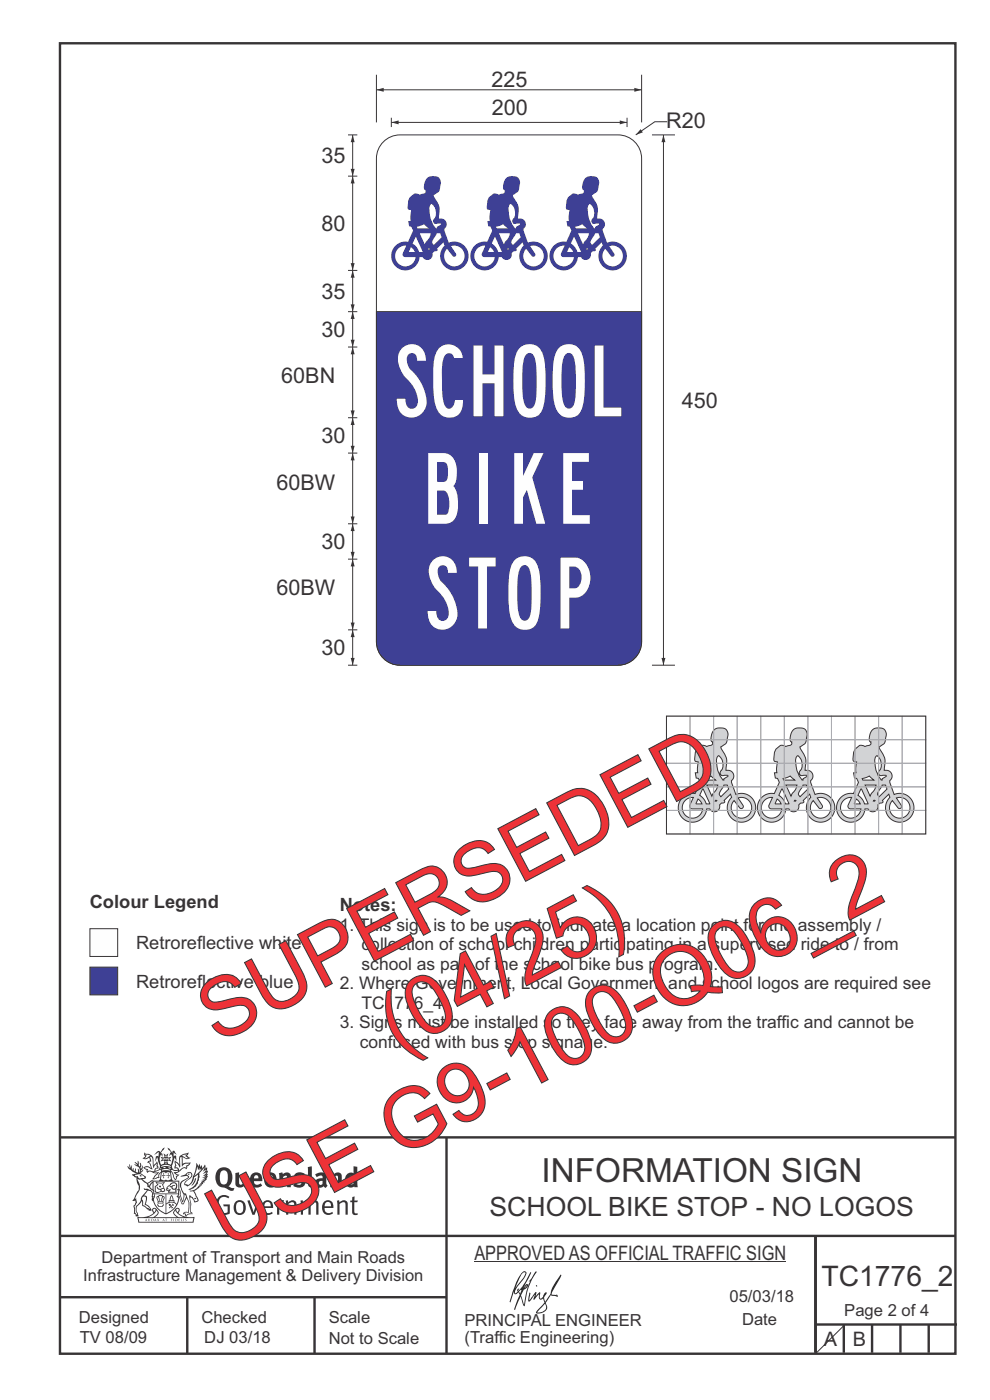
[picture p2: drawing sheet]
<svg xmlns="http://www.w3.org/2000/svg" width="210mm" height="297mm" viewBox="0 0 210 297" stroke-linecap="round" stroke-linejoin="round" font-family="sans-serif">
<path d="M12.7 9.2h190v278h-190z" fill="none" stroke="#373435" stroke-width=".51"/>
<path d="M148.1 169.5l.8 1h-1.2zM164.8 169.5l.9 1h-1.3zM165.8 167.4l-.6 1.3 .9 .9 .5 .9h.7l-1.3-3.1zM170.3 166.5l-.1 .4a2.29 2.29 0 0 0-.8 1.6l.3 .5 1.7-1.6-.3-.9zM166.7 166.5l1.1 2.4 .9-1.3 .3-1.1zM168.6 169.8l-.1 .1h.3zM162.1 169.8a2.15 2.15 0 0 1 1.8-.6l-.8 1.7 .1 .5 .4 .2h2.2l-.3 1-.9 .7a2.19 2.19 0 0 1-2.7-.7 2.19 2.19 0 0 1 .2-2.8zM168.3 154.9l.6-.4h1.2l.6 .2 .4 .5 .1 .7-.3 1.6-1.2 1 .4 .8a3.8 3.8 0 0 1 .7 3.6v.5h.6a1.21 1.21 0 0 1 1 .9 1.21 1.21 0 0 1-.4 1.3v.4l.9 2.5 .7-.2a3.1 3.1 0 0 1 3.5 3.6 3.1 3.1 0 0 1-4.4 2.2 3.1 3.1 0 0 1-.7-4.9l-.3-.7-1.3 1.3 .1 .4-.7 .2-.4 .4a1.13 1.13 0 0 1-.6 1.3 1.13 1.13 0 0 1-1.5-.5h-.6v.1a3 3 0 0 1-3.5 2.6 3 3 0 0 1-2.5-3.5 3 3 0 0 1 3.5-2.4l1.1-2.4-.4-.9h-.4l-.2-1.2h.5l-.1-.9 .2-1.4-.5-.1-.3-.4a2.35 2.35 0 0 1 1.9-3 2.1 2.1 0 0 0 1.8-.1l.2-.2-.1-.4-.3-.3v-.7l.2-.9zM166.1 165.2l.1 .3h2.4l-1-.9zM169.2 160.3a2.32 2.32 0 0 0-.3 2.5l.6 1.8 .6 .9h.2v-.3l.9-.6-.1-.1h-.7a.59 .59 0 0 1-.6-.1 .59 .59 0 0 1-.2-.6 2.35 2.35 0 0 0-.4-3.5zM172.5 169.8l-.4 .7-.2 .9a2.18 2.18 0 0 0 2.4 2.1 2.18 2.18 0 0 0 1.9-2.7 2.18 2.18 0 0 0-2.8-1.5l1 1.6 .1 .3-.2 .3-.5-.1zM152.4 160.3a2.32 2.32 0 0 0-.3 2.5l.6 1.8 .6 .9h.3v-.3l.8-.6-.1-.1h-.7a.59 .59 0 0 1-.6-.1 .59 .59 0 0 1-.2-.6 2.35 2.35 0 0 0-.4-3.5zM153.6 166.5l-.2 .4a2.29 2.29 0 0 0-.8 1.6l.3 .5 1.7-1.6-.3-.9zM151.5 154.9l.6-.4h1.2l.7 .2 .3 .5 .1 .7-.3 1.6-1.2 1 .4 .8a3.8 3.8 0 0 1 .7 3.6v.5h.6a1.2 1.2 0 0 1 1 .9 1.2 1.2 0 0 1-.4 1.3v.4l.9 2.5 .7-.2a3.1 3.1 0 0 1 3.5 3.6 3.1 3.1 0 0 1-4.4 2.2 3.1 3.1 0 0 1-.7-4.9l-.2-.7-1.4 1.3 .1 .4-.7 .2-.4 .4a1.13 1.13 0 0 1-.6 1.3 1.13 1.13 0 0 1-1.5-.5h-.6v.1a3 3 0 0 1-3.5 2.6 3 3 0 0 1-2.5-3.5 3 3 0 0 1 3.6-2.4l1-2.4-.4-.9h-.4l-.2-1.2h.5l-.1-.9 .2-1.4-.5-.1-.2-.4a2.35 2.35 0 0 1 1.8-3 2.1 2.1 0 0 0 1.8-.1l.2-.2v-.4l-.4-.3v-.7l.3-.9zM151.8 169.8l-.1 .1h.4zM149.9 166.5l1.1 2.4 .9-1.3 .4-1.1zM149.3 165.2l.2 .3h2.3l-1-.9zM181.6 169.5l.9 1h-1.3zM186 160.3a2.32 2.32 0 0 0-.3 2.5l.6 1.8 .6 .9h.2v-.3l.9-.6-.1-.1h-.7a.59 .59 0 0 1-.7-.1 .59 .59 0 0 1-.2-.6 2.35 2.35 0 0 0-.3-3.5zM187.1 166.5l-.1 .4a2.29 2.29 0 0 0-.9 1.6l.4 .5 1.6-1.6-.3-.9zM185 154.9l.7-.4h1.2l.6 .2 .4 .5 .1 .7-.3 1.6-1.2 1 .4 .8a3.8 3.8 0 0 1 .7 3.6v.5h.6a1.21 1.21 0 0 1 1 .9 1.21 1.21 0 0 1-.5 1.3v.4l1 2.5 .7-.2a3.1 3.1 0 0 1 3.5 3.6 3.1 3.1 0 0 1-4.4 2.2 3.1 3.1 0 0 1-.7-4.9l-.3-.7-1.3 1.3 .1 .4-.7 .2-.4 .4a1.13 1.13 0 0 1-.7 1.3 1.13 1.13 0 0 1-1.4-.5h-.6v.1a3 3 0 0 1-3.5 2.6 3 3 0 0 1-2.5-3.5 3 3 0 0 1 3.5-2.4l1.1-2.4-.4-.9h-.4l-.2-1.2h.5l-.1-.9 .2-1.4-.5-.1-.3-.4a2.35 2.35 0 0 1 1.9-3 2.1 2.1 0 0 0 1.8-.1l.1-.2v-.4l-.3-.3v-.7l.2-.9zM185.4 169.8l-.1 .1h.3zM183.5 166.5l1.1 2.4 .9-1.3 .3-1.1zM182.9 165.2l.1 .3h2.4l-1-.9zM182.6 167.4l-.6 1.3 .9 .9 .5 .9h.7l-1.3-3.1zM178.9 169.8a2.15 2.15 0 0 1 1.8-.6l-.8 1.7 .1 .5 .4 .2h2.2l-.4 1-.8 .7a2.19 2.19 0 0 1-2.7-.7 2.19 2.19 0 0 1 .2-2.8zM189.3 169.8l-.5 .7-.1 .9a2.18 2.18 0 0 0 2.4 2.1 2.18 2.18 0 0 0 1.9-2.7 2.18 2.18 0 0 0-2.9-1.5l1.1 1.6v.3l-.2 .3-.5-.1zM149 167.4l-.6 1.3 .9 .9 .5 .9h.7l-1.3-3.1zM145.4 169.8a2.15 2.15 0 0 1 1.7-.6l-.8 1.7 .1 .5 .4 .2h2.2l-.3 1-.8 .7a2.19 2.19 0 0 1-2.8-.7 2.19 2.19 0 0 1 .3-2.8zM155.7 169.8l-.4 .7-.2 .9a2.18 2.18 0 0 0 2.4 2.1 2.18 2.18 0 0 0 1.9-2.7 2.18 2.18 0 0 0-2.8-1.5l1.1 1.6v.3l-.2 .3-.5-.1z" fill-rule="evenodd" fill="#d2d3d5" stroke="#373435" stroke-width=".21"/>
<g fill="none" stroke="#a9abae" stroke-width=".21">
<path d="M141.4 151.9h5v5h-5zM141.4 156.9h5v5h-5zM146.4 151.9h5v5h-5zM146.4 156.9h5v5h-5zM151.4 151.9h5v5h-5zM151.4 156.9h5v5h-5zM156.4 151.9h5v5h-5zM156.4 156.9h5v5h-5zM161.4 151.9h5v5h-5zM161.4 156.9h5v5h-5zM166.4 151.9h5v5h-5zM166.4 156.9h5v5h-5z"/>
<path d="M171.4 151.9h5v5h-5zM171.4 156.9h5v5h-5zM176.4 151.9h5v5h-5zM176.4 156.9h5v5h-5zM181.4 151.9h5v5h-5zM181.4 156.9h5v5h-5zM186.4 151.9h5v5h-5zM186.4 156.9h5v5h-5zM191.4 151.9h5v5h-5zM191.4 156.9h5v5h-5zM141.4 161.9h5v5h-5zM141.4 166.9h5v5h-5z"/>
<path d="M141.4 171.9h5v5h-5zM146.4 161.9h5v5h-5zM146.4 166.9h5v5h-5zM146.4 171.9h5v5h-5zM151.4 161.9h5v5h-5zM151.4 166.9h5v5h-5zM151.4 171.9h5v5h-5zM156.4 161.9h5v5h-5zM156.4 166.9h5v5h-5zM156.4 171.9h5v5h-5zM161.4 161.9h5v5h-5zM161.4 166.9h5v5h-5z"/>
<path d="M161.4 171.9h5v5h-5zM166.4 161.9h5v5h-5zM166.4 166.9h5v5h-5zM166.4 171.9h5v5h-5zM171.4 161.9h5v5h-5zM171.4 166.9h5v5h-5zM171.4 171.9h5v5h-5zM176.4 161.9h5v5h-5zM176.4 166.9h5v5h-5zM176.4 171.9h5v5h-5zM181.4 161.9h5v5h-5zM181.4 166.9h5v5h-5z"/>
<path d="M181.4 171.9h5v5h-5zM186.4 161.9h5v5h-5zM186.4 166.9h5v5h-5zM186.4 171.9h5v5h-5zM191.4 161.9h5v5h-5zM191.4 166.9h5v5h-5zM191.4 171.9h5v5h-5z"/>
</g>
<path d="M83 26h50M141.4 151.9h55v25h-55z" fill="none" stroke="#373435" stroke-width=".21"/>
<g fill="#373435">
<path d="M83 26l1.6-.4v.8z"/>
<path d="M131.5 25.6l1.5 .4-1.5 .4z"/>
</g>
<path d="M141.5 25.8h-2.6l-4 2.8" fill="none" stroke="#373435" stroke-width=".21"/>
<path d="M135.9 27.4l.5 .7-1.5 .5z" fill="#373435"/>
<path d="M79.8 19.1h56.3" fill="none" stroke="#373435" stroke-width=".21"/>
<g fill="#373435">
<path d="M79.8 19.1l1.6-.5v.9z"/>
<path d="M134.6 18.6l1.5 .5-1.5 .4z"/>
</g>
<path d="M140.7 28.6v112.5" fill="none" stroke="#373435" stroke-width=".21"/>
<g fill="#373435">
<path d="M140.7 28.6l.4 1.6h-.8z"/>
<path d="M140.3 139.6h.8l-.4 1.5z"/>
</g>
<path d="M81.6 29.8a5 5 0 0 1 3.2-1.2h46.3a5 5 0 0 1 5 5v102.5a5 5 0 0 1-5 5h-46.3a5 5 0 0 1-5-5v-102.5a5 5 0 0 1 1.8-3.8z" fill="none" stroke="#373435" stroke-width=".21"/>
<path d="M79.8 66.1h56.3v70a5 5 0 0 1-5 5h-46.3a5 5 0 0 1-5-5z" fill-rule="evenodd" fill="#3e4095" stroke="#373435" stroke-width=".21"/>
<path d="M136.1 15.9v10.1M83 25v2M133 25v2M138.3 28.6h4.9M138.3 141.1h4.9" fill="none" stroke="#373435" stroke-width=".21"/>
<g fill="#3e4095">
<path d="M87.2 52.5l.8 1h-1.2zM88.1 50.3l-.6 1.4 .9 .8 .5 1h.8l-1.4-3.1zM89 49.5l1.6 3.4h.5l2.6-2.6-.3-.8zM84.5 52.8a2.15 2.15 0 0 1 1.7-.7l-.8 1.7 .1 .5 .4 .2h2.3l-.4 1.1-.8 .7a2.19 2.19 0 0 1-2.8-.7 2.19 2.19 0 0 1 .3-2.8zM86.6 46.9l3.1-.2 .4 .2 .1 .3-.1 .2-.6 .4-1.1 .3 .2 .3h4.1v-.3l.8-.6-1.4-.1v-1h1.6a1.2 1.2 0 0 1 1 .9 1.2 1.2 0 0 1-.4 1.2v.4l.9 2.6 .7-.2a3.1 3.1 0 0 1 3.5 3.5 3.1 3.1 0 0 1-4.4 2.2 3.1 3.1 0 0 1-.7-4.9l-.2-.7-2.4 2.3a1.13 1.13 0 0 1-.6 1.4 1.13 1.13 0 0 1-1.5-.6h-.6v.2a3 3 0 0 1-3.5 2.6 3 3 0 0 1-2.5-3.5 3 3 0 0 1 3.6-2.5l1-2.4-.4-.8-.4-.1zM94.8 52.8l-.4 .7-.2 .8a2.18 2.18 0 0 0 2.4 2.1 2.18 2.18 0 0 0 1.9-2.6 2.18 2.18 0 0 0-2.8-1.6l1.1 1.7v.3l-.2 .2h-.5z" fill-rule="evenodd"/>
<path d="M90.6 37.8l.6-.4h1.2l.7 .2 .3 .6 .1 .7-.3 1.6-1.2 .9 .9 1.7 .1 .6a1.78 1.78 0 0 1-1.5-.4 2.21 2.21 0 0 0-.3 2.4l.5 1.6 .6 .9a1.59 1.59 0 0 1-.2 2.3l-.4 .9 1.1 1.5v.2l-.3 .2-.7-.1-.8-.5-.4 .3-.5-.4-.1-.4 .2-.7 .7-.8a1.63 1.63 0 0 0-.4-2.6l-1.3-1.1-1.4 .7a1.32 1.32 0 0 1-.8-1.5l.2-1.6-.7-.3a2.76 2.76 0 0 1 1.5-3.3l.6 .1a.68 .68 0 0 0 1 0l.7-.3v-.5l-.4-.3v-.6l.3-.9z" fill-rule="evenodd"/>
<path d="M90.9 42.7l1.7 .1a2.94 2.94 0 0 1 .5 3.1v.3a.9 .9 0 0 1-.9 1.2l-.3-.3v-.4a2.38 2.38 0 0 0-.8-3.7z" fill-rule="evenodd"/>
<path d="M120.7 52.5l.9 1h-1.3zM121.7 50.3l-.6 1.4 .9 .8 .5 1h.7l-1.3-3.1zM122.6 49.5l1.6 3.4h.4l2.6-2.6-.3-.8zM118 52.8a2.15 2.15 0 0 1 1.8-.7l-.8 1.7 .1 .5 .4 .2h2.2l-.4 1.1-.8 .7a2.19 2.19 0 0 1-2.7-.7 2.19 2.19 0 0 1 .2-2.8zM120.2 46.9l3.1-.2 .3 .2 .2 .3-.1 .2-.7 .4-1 .3 .1 .3h4.1v-.3l.9-.6-1.4-.1v-1h1.6a1.2 1.2 0 0 1 1 .9 1.2 1.2 0 0 1-.5 1.2v.4l1 2.6 .7-.2a3.1 3.1 0 0 1 3.5 3.5 3.1 3.1 0 0 1-4.4 2.2 3.1 3.1 0 0 1-.7-4.9l-.3-.7-2.3 2.3a1.13 1.13 0 0 1-.7 1.4 1.13 1.13 0 0 1-1.4-.6h-.6v.2a3 3 0 0 1-3.5 2.6 3 3 0 0 1-2.5-3.5 3 3 0 0 1 3.5-2.5l1.1-2.4-.4-.8-.4-.1zM128.4 52.8l-.5 .7-.1 .8a2.18 2.18 0 0 0 2.4 2.1 2.18 2.18 0 0 0 1.9-2.6 2.18 2.18 0 0 0-2.9-1.6l1.1 1.7v.3l-.2 .2h-.5z" fill-rule="evenodd"/>
<path d="M124.1 37.8l.7-.4h1.2l.6 .2 .4 .6 .1 .7-.3 1.6-1.2 .9 .9 1.7 .1 .6a1.78 1.78 0 0 1-1.5-.4 2.21 2.21 0 0 0-.3 2.4l.5 1.6 .6 .9a1.59 1.59 0 0 1-.2 2.3l-.5 .9 1.2 1.5v.2l-.3 .2-.8-.1-.8-.5-.3 .3-.6-.4-.1-.4 .3-.7 .6-.8a1.63 1.63 0 0 0-.3-2.6l-1.3-1.1-1.4 .7a1.32 1.32 0 0 1-.8-1.5l.2-1.6-.7-.3a2.76 2.76 0 0 1 1.5-3.3l.6 .1a.68 .68 0 0 0 1 0l.6-.3v-.5l-.3-.3v-.6l.2-.9z" fill-rule="evenodd"/>
<path d="M124.5 42.7l1.7 .1a2.94 2.94 0 0 1 .5 3.1v.3a.9 .9 0 0 1-1 1.2l-.2-.2a1.06 1.06 0 0 1 .4-1.2 2.42 2.42 0 0 0-1.2-3z" fill-rule="evenodd"/>
<path d="M104 52.5l.8 1h-1.3zM104.9 50.3l-.6 1.4 .9 .8 .5 1h.7l-1.3-3.1zM105.8 49.5l1.6 3.4h.4l2.7-2.6-.3-.8zM101.2 52.8a2.15 2.15 0 0 1 1.8-.7l-.8 1.7 .1 .5 .4 .2h2.2l-.3 1.1-.9 .7a2.19 2.19 0 0 1-2.7-.7 2.19 2.19 0 0 1 .2-2.8zM103.4 46.9l3.1-.2 .3 .2 .2 .2-.1 .3-.6 .4-1.1 .3 .1 .3h4.1v-.3l.9-.6-1.4-.1v-1h1.6a1.2 1.2 0 0 1 1 .9 1.2 1.2 0 0 1-.4 1.2v.4l.9 2.6 .7-.2a3.1 3.1 0 0 1 3.5 3.5 3.1 3.1 0 0 1-4.4 2.2 3.1 3.1 0 0 1-.7-4.9l-.3-.7-2.3 2.3a1.13 1.13 0 0 1-.6 1.4 1.13 1.13 0 0 1-1.5-.6h-.6v.2a3 3 0 0 1-3.5 2.6 3 3 0 0 1-2.5-3.5 3 3 0 0 1 3.5-2.5l1.1-2.4-.4-.8-.4-.1zM111.6 52.8l-.4 .7-.2 .8a2.18 2.18 0 0 0 2.4 2.1 2.18 2.18 0 0 0 1.9-2.6 2.18 2.18 0 0 0-2.8-1.6l1 1.7 .1 .3-.2 .2h-.5z" fill-rule="evenodd"/>
<path d="M107.4 37.8l.6-.4h1.2l.6 .2 .4 .6 .1 .7-.3 1.6-1.2 .9 .9 1.7 .1 .6a1.78 1.78 0 0 1-1.5-.4 2.21 2.21 0 0 0-.3 2.4l.5 1.6 .6 .9a1.59 1.59 0 0 1-.2 2.3l-.4 .9 1.1 1.5v.2l-.3 .2-.8-.1-.7-.5-.4 .3-.6-.4v-.4l.2-.7 .7-.8a1.63 1.63 0 0 0-.4-2.6l-1.3-1.1-1.4 .7a1.32 1.32 0 0 1-.8-1.5l.2-1.6-.7-.3a2.76 2.76 0 0 1 1.5-3.3l.6 .1a.68 .68 0 0 0 1 0l.6-.3v-.5l-.3-.3v-.6l.2-.9z" fill-rule="evenodd"/>
<path d="M107.7 42.7l1.7 .1a2.94 2.94 0 0 1 .5 3.1v.3a.9 .9 0 0 1-1 1.2l-.2-.2a1.06 1.06 0 0 1 .4-1.2 2.42 2.42 0 0 0-1.2-3z" fill-rule="evenodd"/>
</g>
<path d="M74.8 133.6v7.5M73.8 141.1h2" fill="none" stroke="#373435" stroke-width=".21"/>
<g fill="#373435">
<path d="M74.4 139.6h.8l-.4 1.5z"/>
<path d="M74.8 133.6l.4 1.6h-.8z"/>
</g>
<path d="M79.8 15.9v10.1M73.8 28.6h2M73.8 37.4h2M73.8 57.4h2M73.8 73.6h2M73.8 66.1h2M73.8 96.1h2M73.8 88.6h2M73.8 118.6h2M73.8 111.1h2M74.8 118.6v15M73.8 133.6h2" fill="none" stroke="#373435" stroke-width=".21"/>
<g fill="#373435">
<path d="M74.8 118.6l.4 1.6h-.8z"/>
<path d="M74.4 132.1h.8l-.4 1.5z"/>
</g>
<path d="M74.8 111.1v7.5" fill="none" stroke="#373435" stroke-width=".21"/>
<g fill="#373435">
<path d="M74.4 117.1h.8l-.4 1.5z"/>
<path d="M74.8 111.1l.4 1.6h-.8z"/>
</g>
<path d="M74.8 96.1v15" fill="none" stroke="#373435" stroke-width=".21"/>
<g fill="#373435">
<path d="M74.8 96.1l.4 1.6h-.8z"/>
<path d="M74.4 109.6h.8l-.4 1.5z"/>
</g>
<path d="M74.8 88.6v7.5" fill="none" stroke="#373435" stroke-width=".21"/>
<g fill="#373435">
<path d="M74.4 94.6h.8l-.4 1.5z"/>
<path d="M74.8 88.6l.4 1.6h-.8z"/>
</g>
<path d="M74.8 73.6v15" fill="none" stroke="#373435" stroke-width=".21"/>
<g fill="#373435">
<path d="M74.8 73.6l.4 1.6h-.8z"/>
<path d="M74.4 87.1h.8l-.4 1.5z"/>
</g>
<path d="M74.8 66.1v7.5" fill="none" stroke="#373435" stroke-width=".21"/>
<g fill="#373435">
<path d="M74.4 72.1h.8l-.4 1.5z"/>
<path d="M74.8 66.1l.4 1.6h-.8z"/>
</g>
<path d="M74.8 57.4v8.7" fill="none" stroke="#373435" stroke-width=".21"/>
<g fill="#373435">
<path d="M74.8 57.4l.4 1.5h-.8z"/>
<path d="M74.4 64.6h.8l-.4 1.5z"/>
</g>
<path d="M74.8 37.4v20" fill="none" stroke="#373435" stroke-width=".21"/>
<g fill="#373435">
<path d="M74.4 55.8h.8l-.4 1.6z"/>
<path d="M74.8 37.4l.4 1.5h-.8z"/>
</g>
<path d="M74.8 28.6v8.8" fill="none" stroke="#373435" stroke-width=".21"/>
<g fill="#373435">
<path d="M74.8 28.6l.4 1.6h-.8z"/>
<path d="M74.4 35.8h.8l-.4 1.6z"/>
</g>
<path d="M19.1 205.2h5.9v5.9h-5.9z" fill-rule="evenodd" fill="#3e4095" stroke="#373435" stroke-width=".21"/>
<path d="M19.1 197h5.9v5.9h-5.9z" fill-rule="evenodd" fill="#fefefe" stroke="#373435" stroke-width=".21"/>
<path d="M12.7 241.3h190M94.7 241.4v45.8M12.7 275.2h82M12.7 262.2h190.1M39.7 275.2v12M66.7 275.2v12M173 262.1v24.9M173 281h30M179 281v6M185 281v6M191 281v6M197 281v6" fill="none" stroke="#373435" stroke-width=".51"/>
<path d="M100.6 267.7h66.2M179 281.2l-6 6" fill="none" stroke="#373435" stroke-width=".21"/>
<g fill="#373435">
<path d="M47 248.4a2.55 2.55 0 0 0 0 2.7l.3 .2a.81 .81 0 0 0 1-1v-.5a1.04 1.04 0 0 0-1.1-1.5zM46.3 248.1a1.82 1.82 0 0 1 2.1-.2 1.82 1.82 0 0 1 .9 1.8 2.29 2.29 0 0 1-.8 2l.7 .3h.5l-.2 .6a2.87 2.87 0 0 1-2-.7 2.12 2.12 0 0 1-1.7-3.1z" fill-rule="evenodd"/>
<path d="M49.9 248.9l.8-.2v2a.46 .46 0 0 0 .3 .6 .46 .46 0 0 0 .6-.3v-2.1l.7-.2v2.4l.2 .5-.5 .3-.3-.3a1.02 1.02 0 0 1-1.2 .3 1.02 1.02 0 0 1-.6-1.1z" fill-rule="evenodd"/>
<path d="M54 249.5l-.1 .5h.9a.49 .49 0 0 0-.2-.6 .49 .49 0 0 0-.6 .1zM53.4 249.1a1.34 1.34 0 0 1 1.6-.2 1.34 1.34 0 0 1 .6 1.5v.2h-1.7a.77 .77 0 0 0 .5 .8 .77 .77 0 0 0 .9-.4l.3 .5a1.59 1.59 0 0 1-2 .2 1.59 1.59 0 0 1-.5-2.1z" fill-rule="evenodd"/>
<path d="M57 249.5l-.1 .5h1a.49 .49 0 0 0-.2-.6 .49 .49 0 0 0-.7 .1zM56.4 249.1a1.34 1.34 0 0 1 1.6-.2 1.34 1.34 0 0 1 .7 1.5v.2h-1.8a.77 .77 0 0 0 .5 .8 .77 .77 0 0 0 .9-.4l.4 .5a1.59 1.59 0 0 1-2.1 .2 1.59 1.59 0 0 1-.5-2.1z" fill-rule="evenodd"/>
<path d="M59.2 248.9l.7-.2 .1 .4a.95 .95 0 0 1 1-.3 .95 .95 0 0 1 .7 .8v2.3h-.8v-2.3a.46 .46 0 0 0-.8 .1v2.2h-.8z" fill-rule="evenodd"/>
<path d="M62.6 249.1a1.75 1.75 0 0 1 2-.1l-.2 .5-.6-.2a.43 .43 0 0 0-.6 .3l.4 .3a1.04 1.04 0 0 1 1.2 1.1 1.04 1.04 0 0 1-1.4 1l-1.2-.4 .3-.6 1 .4 .4-.4a.88 .88 0 0 0-1-.5l-.4-.2-.1-.4z" fill-rule="evenodd"/>
<path d="M65.3 247.6l.8-.2 .1 3.8 .3 .2 .1 .4a.88 .88 0 0 1-1 0 .88 .88 0 0 1-.3-1z" fill-rule="evenodd"/>
<path d="M67.8 250.6a.43 .43 0 0 0-.1 .7 .43 .43 0 0 0 .7-.1v-.7zM66.8 249.1a1.7 1.7 0 0 1 2.4 .1v1.9l.3 .4-.4 .5-.5-.4a1.03 1.03 0 0 1-1.7-.1 1.03 1.03 0 0 1 .8-1.5h.7v-.4a.8 .8 0 0 0-1.2 .1z" fill-rule="evenodd"/>
<path d="M70 248.9l.7-.2 .1 .4a.95 .95 0 0 1 1-.3 .95 .95 0 0 1 .7 .8v2.3h-.8v-2.3a.46 .46 0 0 0-.8 .1v2.2h-.8z" fill-rule="evenodd"/>
<path d="M74.3 249.5a1.48 1.48 0 0 0 0 1.7h.5l.2-.1v-1.5l-.3-.2zM75 247.4l.8 .1 .1 4.4h-.7l-.1-.2a1.26 1.26 0 0 1-1.4 0 1.26 1.26 0 0 1-.5-1.3 1.29 1.29 0 0 1 .4-1.4 1.29 1.29 0 0 1 1.4-.1z" fill-rule="evenodd"/>
<path d="M46.4 253.9a1.72 1.72 0 0 1 2.3 0l-.3 .3a1.24 1.24 0 0 0-1.4-.2 1.24 1.24 0 0 0-.6 1.4 1.49 1.49 0 0 0 1.2 1.9l.7-.1v-1.3h-.8l-.1-.4h1.3v1.9a1.93 1.93 0 0 1-2.2 0 1.93 1.93 0 0 1-.7-2.2l.2-.8z" fill-rule="evenodd"/>
<path d="M50.4 255.1a1.65 1.65 0 0 0 .2 2.2 .99 .99 0 0 0 1-1.4 .78 .78 0 0 0-.4-.8 .78 .78 0 0 0-.8 0zM50 254.9a1.33 1.33 0 0 1 1.6-.1 1.33 1.33 0 0 1 .5 1.4 1.31 1.31 0 0 1-1.3 1.6 1.31 1.31 0 0 1-1.2-1.6v-.6z" fill-rule="evenodd"/>
<path d="M52.5 254.7l.4-.1 .9 2.6 .8-2.5h.5l-1.1 3h-.5z" fill-rule="evenodd"/>
<path d="M56.3 255.2l-.2 .7h1.3a.7 .7 0 0 0-.3-.8 .7 .7 0 0 0-.8 .1zM55.9 255a1.22 1.22 0 0 1 1.5-.2 1.22 1.22 0 0 1 .5 1.5h-1.8a.93 .93 0 0 0 .5 1 .93 .93 0 0 0 1.1-.2l.2 .3a1.43 1.43 0 0 1-1.8 .1 1.43 1.43 0 0 1-.6-1.7z" fill-rule="evenodd"/>
<path d="M58.7 254.7l.4-.1 .1 .5 .4-.4 .6-.1-.2 .5a.66 .66 0 0 0-.8 .7v1.9h-.4z" fill-rule="evenodd"/>
<path d="M60.6 254.7l.4-.1 .1 .5a.94 .94 0 0 1 1-.5 .94 .94 0 0 1 .8 .8v2.3h-.5l-.1-2.5a.81 .81 0 0 0-1.2 .3v2.2h-.4z" fill-rule="evenodd"/>
<path d="M63.7 254.7l.5-.1 .1 .5 .4-.3a.78 .78 0 0 1 1.1 .3 .9 .9 0 0 1 1-.5 .9 .9 0 0 1 .8 .8v2.3h-.5l-.1-2.5a.67 .67 0 0 0-1.1 .3v2.2h-.5v-2.4l-.4-.3-.7 .4v2.3h-.5z" fill-rule="evenodd"/>
<path d="M69 255.2l-.1 .7h1.3a.7 .7 0 0 0-.3-.8 .7 .7 0 0 0-.9 .1zM68.7 255a1.22 1.22 0 0 1 1.5-.2 1.22 1.22 0 0 1 .5 1.5h-1.8a.93 .93 0 0 0 .4 1 .93 .93 0 0 0 1.2-.2l.1 .3a1.44 1.44 0 0 1-1.7 .1 1.44 1.44 0 0 1-.6-1.7z" fill-rule="evenodd"/>
<path d="M71.4 254.7l.5-.1 .1 .5a.94 .94 0 0 1 1-.5 .94 .94 0 0 1 .8 .8v2.3h-.5l-.1-2.5a.81 .81 0 0 0-1.2 .3v2.2h-.4z" fill-rule="evenodd"/>
<path d="M74.7 253.9l.5-.1v.9h.7l-.1 .3h-.6v2.2l.1 .2h.5l.1 .3a.75 .75 0 0 1-1.2-.6v-2.1h-.4v-.3h.4z" fill-rule="evenodd"/>
<path d="M30.8 244.9l1.1 .3-.9 .5h-.4l.6-.5zM31.8 245.4h.2a2.44 2.44 0 0 1 .4 1.9l.1 .5 .7-1-.1 .6 .3 .3a.57 .57 0 0 0-.6 .7l-1-.1-.5 .2 .2-.5-.8-.3 .7-.1 .9 .5 .1-.1-.6-1.3-.2-.2h.5zM30.7 244.4l-.1 .5 .2 .4-.6 .4a1.04 1.04 0 0 0 1.4-.1l.2 .6-.3 .1-.2 .4a.94 .94 0 0 1 .8 1.1l-.2-.1a1.16 1.16 0 0 0-1.5-.1l.3 .4 .4 .2 .1 .5 .2 .1 .1-.2a.94 .94 0 0 1 1.1 .2l.8 .1-1.2 1.2a1.13 1.13 0 0 0 1.2-.2l.4-.1-.1-.4 .5-.8a.83 .83 0 0 0-.6 1.1l-.3-.1-.7 .4 1.1-1.4-.5 .1-.5-.1 1.3-.5-.1-.1-.9 .4v-.3l.2-.2 .3 .1 .1-.3-.2-.4v-.6l-.1-.4-.7 1v-.7a1.42 1.42 0 0 0-1.6-1.8z" fill-rule="evenodd"/>
<path d="M38.5 245.2l.5-.2 .7-.1-.6 .3 .8 .5h-.3zM38.3 245.5l.2-.1 .1 2a1.69 1.69 0 0 1 1.6-.6l-.8 .5 .1 .5a1.1 1.1 0 0 0-1.5 .6l-.1-.5-.2-.2h-.5l.3-.4-.3-.7a1.42 1.42 0 0 1 .8 1.1l.2-.1zM37.1 246.2l.1 1-.2 .3 .1 .4h.5l.1 .2a.96 .96 0 0 1-1.1-.1l-.1 .1a1.06 1.06 0 0 0 1.3 .2v.1a.72 .72 0 0 1-1 .2l.3 .5 .6 .2-.4 .2-.1 .6-.2-.3-.4-1.1-.4-.4 .4 .9a1.54 1.54 0 0 0 .7 1.2l.2-.3a.58 .58 0 0 1 .4-.8l.2-.1h-.3l-.5-.3 .9-.5a.93 .93 0 0 1 1.2-.5v.2l.2-.2 .1-.5a.99 .99 0 0 0 .7-.8l-1.3 .1-.3 .2-.1-1.4 .9 .4 .9-.3h-.4l-.5-.4 .4-.7-.6 .2a1.46 1.46 0 0 0-1.4 2.1v.4l-.2-.4z" fill-rule="evenodd"/>
<path d="M35.6 248.9l.2 .1-.1 .3 .4 .1h-.4v.6l-.1-.6h-.3l.3-.1z" fill-rule="evenodd"/>
<path d="M34.6 248.9l.2 .1v.3l.3 .1h-.3l-.1 .6v-.6h-.4l.4-.1z" fill-rule="evenodd"/>
<path d="M34.3 248.8a.57 .57 0 0 1 .9 .2 .57 .57 0 0 1 .9-.2l.2 1.4h-.2a.57 .57 0 0 1-.9 0 .69 .69 0 0 1-1.1 0zM34.2 248.1l-.3 2.1-.2 .4h3l-.2-.4-.3-2.1h-.2v.2l-.8-.1-.8 .1v-.2z" fill-rule="evenodd"/>
<path d="M34.2 252.4a.3 .3 0 0 0 .6 0 .3 .3 0 0 0-.6 0zM33.3 250.9l.3 .3-.3 .4a.79 .79 0 0 0 0 1.3l.8-.2-.1-.3a.55 .55 0 0 1-.7-.6l.1-.1 .2 .3 .3 .2 .8-.2-.4-.7 .4-.4-.7 .2zM33 250.7l1.1 .2 .9-.2-.4 .6 .4 1.2a.56 .56 0 0 1-.8 .3l-.2 .1a.73 .73 0 0 1-.9 .1 .73 .73 0 0 1-.3-1v-.4l.6-.4z" fill-rule="evenodd"/>
<path d="M35.6 251.8l.7-.4a.58 .58 0 0 1 1-.1 .58 .58 0 0 1-.4 .9l-.3-.3a.43 .43 0 0 1 .6-.4 .57 .57 0 0 0-.8 .2l-.2-.1-.3 .1 .4 .2a.55 .55 0 0 0 .9 .4v.5h-1.3l.3-.4-.1-.1-.6 .1 .2-.3-.2-.1zM35.4 251.8l-.1 .2a.39 .39 0 0 0 .2 .6h.3l-.2 .4h1.9l-.1-.8a.86 .86 0 0 0-.1-1.3 .86 .86 0 0 0-1.3 .4z" fill-rule="evenodd"/>
<path d="M36 254.8h.8v.2h-.8zM36.4 253.8l.2 .8h-.4zM36.4 253.5l-.3 .5-.1 .6h-.2v.4l-.7 .4 .2 .1a1.48 1.48 0 0 1 2.1 .2l.2-.1-.6-.5v-.5h-.2l-.1-.6z" fill-rule="evenodd"/>
<path d="M35.8 255.4l.4 .1 .1 .3 .3-.2-.2-.2a.38 .38 0 0 1 .5 .5l-.2-.2-.3 .2 .3 .2-.3 .3-.1-.4-.4 .4-.1-.2 .4-.3-.1-.1-.2 .1z" fill-rule="evenodd"/>
<path d="M34.5 254h.2v.2l-.2 .6h-.2zM33.6 255.3h.9v.2a.55 .55 0 0 1-.8 .4v-.2l-.2-.1zM33.4 254h.2l.2 .8h-.2zM33.6 255l.8-.1 .1 .2h-.8zM33.8 253.7h.5l-.2 1.1h-.1zM33.3 253.8l-.1 .3 .3 1.1a.48 .48 0 0 0-.1 .6 .48 .48 0 0 0 .5 .2h.5a.49 .49 0 0 0 .2-.8l.3-1.1-.1-.3a1.42 1.42 0 0 0-1.5 0z" fill-rule="evenodd"/>
<path d="M33.7 251.5l.4 .1 .1 .3h-.3z" fill-rule="evenodd"/>
<path d="M41.3 250.1l.3-.2-.2 .8-.6 .8h-.2l.5-.7z" fill-rule="evenodd"/>
<path d="M39.7 249l.3-.2 .5 .2a.88 .88 0 0 1-.6 1.1 1.22 1.22 0 0 0-.8 1.3l.5 .2a.72 .72 0 0 0 .9-.4l.5-.8 .2-.6 .8-.6v.2a2.85 2.85 0 0 1-2 2.9l.1 .1a2.13 2.13 0 0 0 1.9-1.5v-.3a2.01 2.01 0 0 0 .3-1.7l1.1-1.3-.4 1 .7-.5-.7 1 .8-.4-.8 .8 .7-.2-.9 .6 .8-.1-.8 .4h.7l-.8 .3 .3 .2h-.4l.2 .3h-.4l.2 .3h-.4l.1 .2h-.1a2.16 2.16 0 0 1-2 1.1l.1 .2 .4-.1a.76 .76 0 0 1 .7 .8l.5 1.2-.6 .2a1.45 1.45 0 0 0-1.1-1.3l.2 1.8-.1 1.8 .4 .3a1.07 1.07 0 0 0-1.2 .4v-.3l-.5-.2a.87 .87 0 0 1 1.1-.1v-.7a4.4 4.4 0 0 0-.6-3.1l-.1-.3h-.2a2.16 2.16 0 0 1-.7-2.2l.3-.4 1.2-.7a.55 .55 0 0 0-.4-.8zM37.8 252.4a.76 .76 0 0 1 .3 1.1l.6 1.6 .4-1.7 .2 .1a.61 .61 0 0 1-.1 .9l-.3 .8-.2 .1-.7-1.6-.3 .1a1.18 1.18 0 0 0 .1-1.4zM41.8 247.5l.2 .7 .3-.5v.6l.4-.5a1.9 1.9 0 0 1-1.2 1.4l-.3 .3zM38.2 249.6l1.4-.2 .2 .2v.3l-.5 .2a1.26 1.26 0 0 0-.9 1.9l.2 .7a1.84 1.84 0 0 1 .1 2.1l-.4-1.4a.96 .96 0 0 0-.4-1.2l-.4 .2a.78 .78 0 0 1 0 1.3l.1 .3h.4l.4 1.1a.38 .38 0 0 0 .2 .4 .38 .38 0 0 0 .4-.1l.6-1.2a2.94 2.94 0 0 1 .4 2.5l-.1 .4h-.8l-.3 .4v.2l.4-.1 .1 .4 .2 .1a1.02 1.02 0 0 1 1.3-.5v-.4l-.3-.1 .1-1.8-.3-1.3h.1a1.14 1.14 0 0 1 .8 1 .63 .63 0 0 0 .8-.2 .63 .63 0 0 0-.2-.9l-.6-1.2 .9-.6 .2-.4h.3l-.1-.2h.4l-.1-.3h.3l-.1-.3 .5-.1-.2-.2 .6-.4v-.2h-.2l.4-.5h-.3l.3-.5-.4 .1 .4-.5v-.3l-.3 .2 .2-.7-.1-.2-.4 .3v-.8l-.6 .8-.2-.8-.2 .5-.3-.7-.1 .6-.5-.8-.1 1.4-.6 1.8a1.81 1.81 0 0 1-1 1.5l-.6-.2a1.75 1.75 0 0 1 1.1-1.2 .75 .75 0 0 0 .1-1.3 .75 .75 0 0 0-1.2 .4z" fill-rule="evenodd"/>
<path d="M41.2 254.1h.3l.2 .2-.4 .1z" fill-rule="evenodd"/>
<path d="M29.4 258.4h11.6l-.1 .8h-11.4zM31.3 258.2l.5-.1a2.48 2.48 0 0 0 1.4-1.3l.3 .5-.5 .6-.5 .3zM32.5 256.6l.3-.2 .2 .1-.3 .7zM37.2 256.8a2.65 2.65 0 0 0 1.8 1.4h-1.1l-.5-.3-.5-.6zM37.4 256.5l.2-.1 .3 .2-.3 .6zM29.2 258.2l.1 1.2h11.8l.2-1.1-.2-.1a4.1 4.1 0 0 1-3.3-.9l.3-.4-.1-.6a1.06 1.06 0 0 0-1.3 1l.2 .4 .6 .5h-4.7l.3-.1a.84 .84 0 0 0 .6-.8 .84 .84 0 0 0-.5-.8l-.3-.2h-.5l-.1 .6 .3 .4a4.2 4.2 0 0 1-3.4 .9z" fill-rule="evenodd"/>
<path d="M31 258.7l.1 .2h-.2zM31 258.5l-.3 .6 .4-.2 .2 .2z" fill-rule="evenodd"/>
<path d="M31.3 258.6h.3v.4a.25 .25 0 0 0 .2-.1 .25 .25 0 0 0-.1-.3h.1a.29 .29 0 0 1 0 .4 .29 .29 0 0 1-.4 0 .29 .29 0 0 1 0-.4z" fill-rule="evenodd"/>
<path d="M32.2 258.6a.22 .22 0 0 1 .3 .2 .22 .22 0 0 1-.3 .2zM32 258.6l.1 .4a.33 .33 0 0 0 .4 0 .33 .33 0 0 0 0-.4 .33 .33 0 0 0-.5 0z" fill-rule="evenodd"/>
<path d="M32.9 258.7l.1 .2h-.2zM32.9 258.5l-.2 .6 .3-.2 .2 .2z" fill-rule="evenodd"/>
<path d="M33.3 258.6h.2l.1 .1 .2-.1-.2 .2 .2 .3-.3-.3-.1 .3h-.1l.2-.3z" fill-rule="evenodd"/>
<path d="M34.7 258.7l.1 .2h-.2zM34.7 258.5l-.3 .6 .4-.2 .2 .2z" fill-rule="evenodd"/>
<path d="M35 258.5h.5l-.2 .1v.5h-.2l.1-.5z" fill-rule="evenodd"/>
<path d="M36.2 258.6l.3-.1-.1 .1v.2h.1h-.1v.3h-.2z" fill-rule="evenodd"/>
<path d="M36.7 258.6h.2v.5h-.2z" fill-rule="evenodd"/>
<path d="M37.3 258.6a.22 .22 0 0 1 .3 .2 .22 .22 0 0 1-.3 .2zM37.1 258.6v.4a.33 .33 0 0 0 .5 0 .33 .33 0 0 0 0-.4 .33 .33 0 0 0-.5 0z" fill-rule="evenodd"/>
<path d="M37.8 258.6l.4-.1-.2 .1v.2h.1h-.1v.2l.2 .1h-.4z" fill-rule="evenodd"/>
<path d="M38.4 258.6h.2l-.1 .4 .2 .1h-.3z" fill-rule="evenodd"/>
<path d="M38.9 258.6h.2v.5h-.2z" fill-rule="evenodd"/>
<path d="M39.3 258.6h.2h-.1l.2 .3-.2 .2-.1-.1v-.1l.2 .1z" fill-rule="evenodd"/>
<path d="M34.2 247.4a1.51 1.51 0 0 1 2 .2 2.67 2.67 0 0 0-2.1 0zM35.7 247.6l.4 .1 .1 .3-.4-.1zM34.6 247.6h.5l.1 .2h-.4zM34 247.8l.3 .2h-.3zM34.9 246.9l.3-.2 .3 .2zM34.9 245.6l.2 .1v.3h-.2zM35 245.1l.2 .2 .2-.2-.1 .3h-.2zM35.1 246.3h.2l.1 .4-.2-.2-.2 .2zM35.3 245.7l.2-.1v.4h-.2zM34.4 245.7h.3l.1 .3-.4 .1 .2-.2zM35.7 245.7h.3l-.2 .2 .2 .2-.4-.1zM32.7 244.9l1-.5-.1 1-.2-.2-.3 .2-.3 1.1 .5-1 .3 .9a1.84 1.84 0 0 1 .2 1.7l.4 .1a2.48 2.48 0 0 1 2.2 0l.2-.2-.2-.7 .7-1.8 .4 .7-.2-1-.2-.1-.2 .3v-.9l.6 .4-.6-.8-.3 .1-.1 .4-.5-.9-.5-.3 .2 .5 .6 .5-.5 .8 .4-.4a2.06 2.06 0 0 1 0 2.3l-.5-.2-.2-.6 .1-.1 .8 .2-.4-.5 .4-.5-.7 .2-.2-.2 .2-.7-.5 .4-.5-.4 .2 .7-.2 .2-.7-.2 .4 .5-.4 .5 .8-.2 .1 .1-.2 .6-.5 .2a2.02 2.02 0 0 1 0-2.2l.3 .5-.1-.7-.3-.1 .8-1.2-.4 .3-.5 .8-.2-.3a.8 .8 0 0 0-.8 .5z" fill-rule="evenodd"/>
<path d="M29.2 250.1l.3 .1a.61 .61 0 0 1 .8 .4l.3 .2a.8 .8 0 0 1 .6 1l.4 .1 .5 .5a1 1 0 0 1 .5 1.1l-.1 .7v-.5h-.1a.96 .96 0 0 0-.8-1.3l-.2-.2h-.7l-.1-.1-.1 .1 .1 .3h.6l-1.2 1.3-.2 1-.4 .6a1.33 1.33 0 0 0-.5 1.8l.2 .5a1.26 1.26 0 0 1-.5-1.5l-.1-.3a1.56 1.56 0 0 0 .4-1.7l-.3 .2 .2-.5a3.2 3.2 0 0 0 .7-3zM30.4 253.9h.4a2.06 2.06 0 0 1-.1 1.6l.7 .5 .4 .4-.6-.1-.8-.6-.1-.9a.51 .51 0 0 1 .1-.9zM28.6 249.3a1.52 1.52 0 0 1 2.1 .5l-1.1 .2-.2-.1-.1-.4h-.5zM27.5 247v.8l-.3-.4h-.1a3.1 3.1 0 0 0 1.9 1.6l-1 .1 .5 .6 .5 .1 .1 1.1a1.84 1.84 0 0 1-.3 2.5l-.4 .9-.3 .4 .2 .1 .4-.1 .1 .4-.2 .5-.3 .2 .1 1.7h.2l.3 .5 .1 .1 .4-.1-.1-.5a1.3 1.3 0 0 1-.1-1.7l.9-1 .1 1.1 .6 .2 .5 .5 .1-.1 .2 .3h.5a1.85 1.85 0 0 0-1.2-1.4l.1-.3a1.39 1.39 0 0 0 0-1.4l-.5-.1 .5-.5a.66 .66 0 0 1 .9-.4 .66 .66 0 0 1 .3 .9l-.1 .4 .2-.1v.2l-.1 .3 .2 .5 .1-.3a2.24 2.24 0 0 0 .1-2.2 .73 .73 0 0 1-.7-.7 .73 .73 0 0 1 .6-.7v-.2a.94 .94 0 0 0-.9 .8 .48 .48 0 0 1-.1-.6 .48 .48 0 0 1 .5-.2l.5-.3a.51 .51 0 0 0-.8 .2l-.5 .2-1-.8h.6l.2-.5-1.2-.7 .5-.5v-.3l-.5 .4 .1-.2a.69 .69 0 0 0 .2-1v.4l-.2 .3v-1.1l-.3-.2 .1 .6-.1 .2-.4-1.3v.7l-.6-.4 .5 .7-.6-.2 .3 .3a1 1 0 0 1 .7 1.4l-.2-.8v.9l-.5-.2v-.8l-.2 .7-.2-.1-.1-.6-.2 .4-.2-.2 .1-.7-.2 .5z" fill-rule="evenodd"/>
<path d="M29.6 249.4l.2-.1 .3 .2z" fill-rule="evenodd"/>
<path d="M32.4 250.5h5.6v2l-.2-.1v-1.7h-5.2v2.5h5.2v-.8l.1 .2-.1 1.1v-.3h-2.5v4a4.1 4.1 0 0 0 2.6-3.6l.1-.1a4 4 0 0 1-2.8 3.9 4.2 4.2 0 0 1-2.8-4.7l.1 1.2 .1-.1a3.8 3.8 0 0 0 2.5 3.4v-4h-2.5l-.2-.9z" fill-rule="evenodd"/>
<circle cx="40" cy="249.1" r=".17"/>
</g>
<g fill="#252726">
<path d="M111.6 272.8l.2-.2-.5 .7zM110.4 273.6l.3 .1-.3 .8-.3-.5zM110.9 270h.5a9.3 9.3 0 0 1-2 3.1l-.1 .3 1-2.5zM110.6 270.1a14.7 14.7 0 0 0-2.2 4.9l-.3 1.2 .1 .1 .8-2.3a.42 .42 0 0 0 .2 .6 .42 .42 0 0 0 .6-.3l.2-.1 .2 .5-1.1 3.2h.2l1.1-2.9 .6 1.9 .2 .2 .2-.5a13.5 13.5 0 0 1 2-6.2l.5-.5-.2-.2-1.6 2.1 .4-.1a14.9 14.9 0 0 0-1.3 5.1l-.4-1.1a1.39 1.39 0 0 1 .2-1.9l.1-.2a.92 .92 0 0 0 .8-1.2 .75 .75 0 0 0-.7 .7l-.2 .2 1.6-3.4h-.1l-.4 .7a10.5 10.5 0 0 1-2.2 3.3l.2-.5a.32 .32 0 0 0-.4 .2 .32 .32 0 0 0 .1 .4l-.5 .4a3.2 3.2 0 0 1 1.1-2.3l.5-.6a2.49 2.49 0 0 0 .7-1.6l-.3-.2z" fill-rule="evenodd"/>
<path d="M115.6 276.6a1.15 1.15 0 0 1 .1 1.3 1.15 1.15 0 0 1-1.2 .5h-.5zM112.3 274.2l-.3 1.7 .3 .2 1.2-1.5-.3 1.1 1.1-1.2a.94 .94 0 0 0 .4 1.2l.5-.3 .3 .9-1.2 1.3a.98 .98 0 0 0-.5 1 1.9 1.9 0 0 0 2.3-1.3l-.1-.2a1.02 1.02 0 0 1 .3-1.4l.5-1 1.5 .3-.2-.4v.2l-1.1-.1v-.3l2-3.6 .1-.2-.1-.2-1.8 2.7a6.6 6.6 0 0 1-1.5 3l-.2-.2a1.01 1.01 0 0 1 .4-1.4l.1-.2-.3-.1-.3 .4-.2 .5-.5 .4-.2-.4 .1-.9-.2-.1-.8 1 .2-1h-.1l-1.4 1.8 .2-1.5v-.1z" fill-rule="evenodd"/>
<path d="M113.7 272.7l.3 .2h-.3z" fill-rule="evenodd"/>
</g>
<g font-size="17.6" fill="#ed3237">
<text x="46.1" y="221.5" transform="rotate(-28 46.1 221.5)">SUPERSEDED</text>
<text x="84.4" y="223.6" transform="rotate(-28 84.4 223.6)">(04/25)</text>
<text x="48.1" y="265.1" transform="rotate(-28 48.1 265.1)">USE G9-100-Q06_2</text>
</g>
<g font-size="15" fill="#fefefe">
<text x="84.2" y="88.3">SCHOOL</text>
<text x="90.8" y="111.1">BIKE</text>
<text x="90.7" y="133.3">STOP</text>
</g>
<text font-size="7.1" fill="#373435" x="114.9" y="250.8">INFORMATION SIGN</text>
<text font-size="6" fill="#373435" x="174.3" y="272.9">TC1776_2</text>
<text font-size="5.6" fill="#373435" x="103.8" y="258">SCHOOL BIKE STOP - NO LOGOS</text>
<g font-size="4.6" fill="#373435">
<text x="104.3" y="18.4">225</text>
<text x="104.3" y="24.4">200</text>
<text x="141.3" y="27.2">R20</text>
<text x="68.2" y="34.6">35</text>
<text x="68.2" y="49">80</text>
<text x="68.2" y="63.4">35</text>
<text x="68.2" y="71.5">30</text>
<text x="59.7" y="81.3">60BN</text>
<text x="144.6" y="86.5">450</text>
<text x="68.2" y="94">30</text>
<text x="58.6" y="104">60BW</text>
<text x="68.2" y="116.5">30</text>
<text x="58.6" y="126.3">60BW</text>
<text x="68.2" y="139">30</text>
</g>
<g font-size="4.2" fill="#373435">
<text x="100.6" y="267.2">APPROVED AS OFFICIAL TRAFFIC SIGN</text>
<text x="174.7" y="285.6">A</text>
<text x="180.9" y="285.6">B</text>
</g>
<g font-size="3.9" fill="#373435">
<text x="19" y="192.6">Colour Legend</text>
<text x="72.1" y="193.3">Notes:</text>
<text x="28.9" y="201.4">Retroreflective white</text>
<text x="28.9" y="209.5">Retroreflective blue</text>
</g>
<g font-size="3.7" fill="#373435">
<text x="72.1" y="197.5">1. This sign is to be used to indicate a location point for the assembly /</text>
<text x="76.7" y="201.6">collection of school children participating in a supervised ride to / from</text>
<text x="72.1" y="209.9">2. Where Government, Local Government and school logos are required see</text>
<text x="76.7" y="205.8">school as part of the school bike bus program.</text>
<text x="76.7" y="214">TC1776_4.</text>
<text x="72.1" y="218.2">3. Signs must be installed so they face away from the traffic and cannot be</text>
<text x="76.3" y="222.3">confused with bus stop signage.</text>
</g>
<g font-size="3.5" fill="#373435">
<text x="21.6" y="267.9">Department of Transport and Main Roads</text>
<text x="17.7" y="271.8">Infrastructure Management &amp; Delivery Division</text>
<text x="16.7" y="280.6">Designed</text>
<text x="42.7" y="280.6">Checked</text>
<text x="69.7" y="280.6">Scale</text>
<text x="98.5" y="281.3">PRINCIPAL ENGINEER</text>
<text x="154.7" y="276.2">05/03/18</text>
<text x="157.4" y="281.2">Date</text>
<text x="179.1" y="279.2">Page 2 of 4</text>
<text x="16.9" y="284.8">TV 08/09</text>
<text x="43.3" y="284.9">DJ 03/18</text>
<text x="69.7" y="285.2">Not to Scale</text>
<text x="98.5" y="284.8">(Traffic Engineering)</text>
</g>
</svg>
